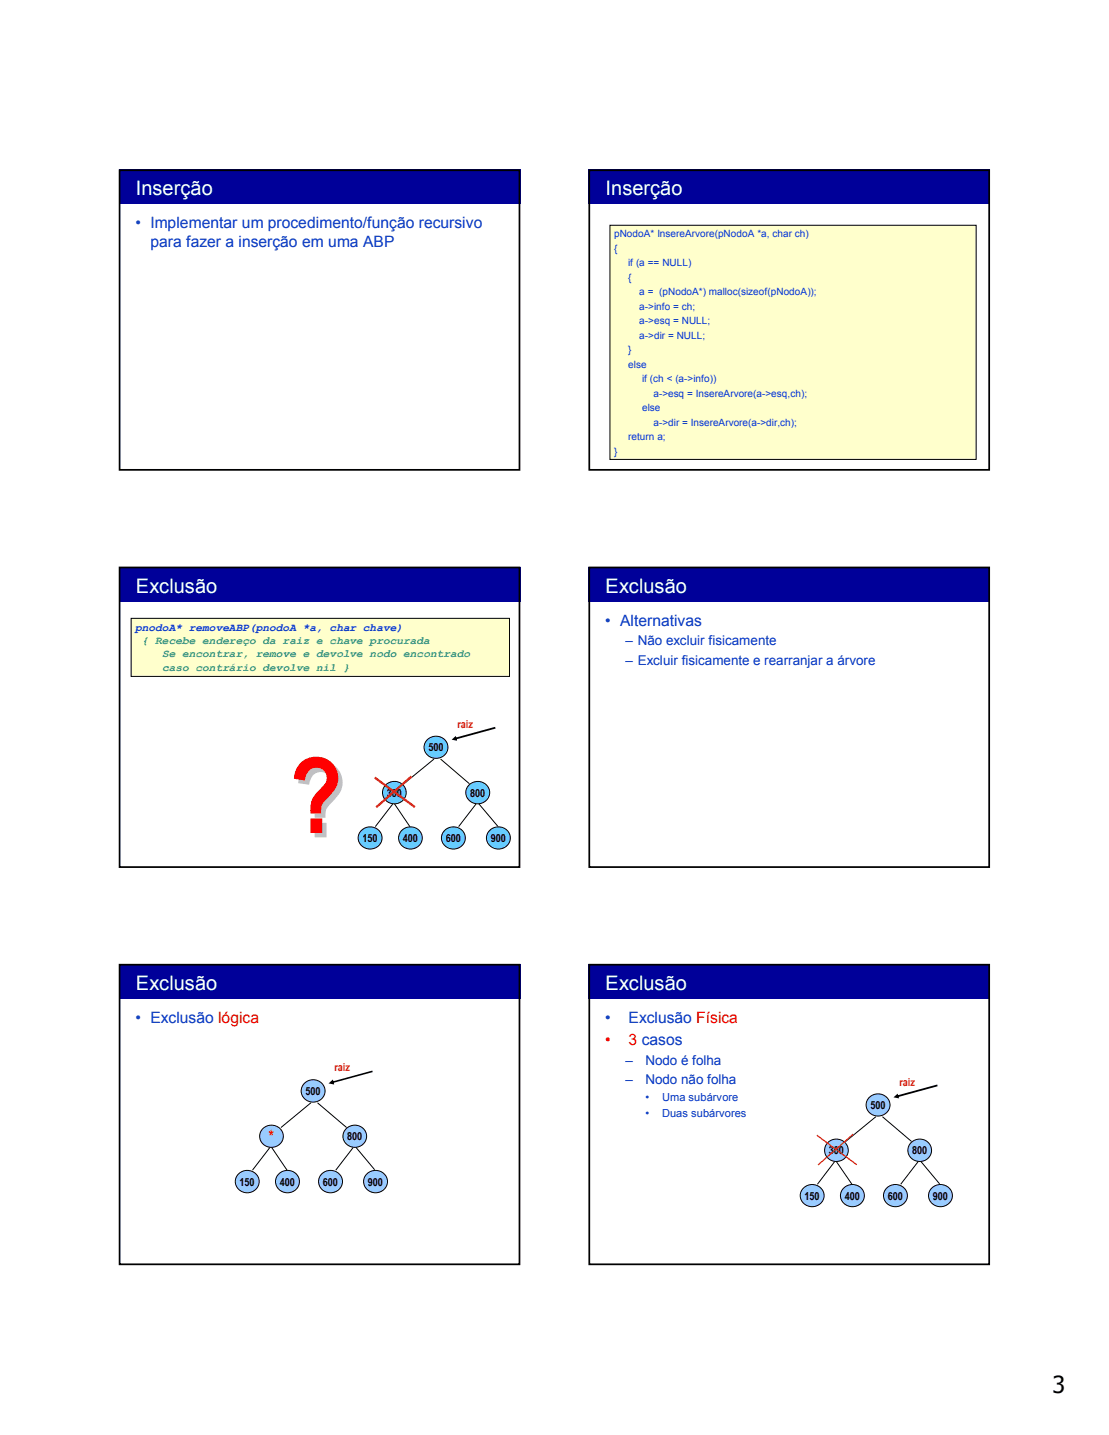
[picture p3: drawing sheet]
<svg xmlns="http://www.w3.org/2000/svg" width="216mm" height="279mm" viewBox="0 0 216 279" stroke-linecap="round" stroke-linejoin="round" font-family="sans-serif">
<path d="M23.1 33h78.2v6.8h-78.2z" fill-rule="evenodd" fill="#009"/>
<path d="M23.3 33.1h77.8v58.4h-77.8z" fill="none" stroke="#000" stroke-width=".34"/>
<path d="M114.6 33h78.2v58.7h-78.2z" fill-rule="evenodd" fill="#fff"/>
<path d="M114.6 33h78.2v6.8h-78.2z" fill-rule="evenodd" fill="#009"/>
<path d="M118.7 43.9h71.3v45.6h-71.3z" fill-rule="evenodd" fill="#ffc"/>
<path d="M118.7 43.9h71.3v45.6h-71.3z" fill="none" stroke="#000" stroke-width=".19"/>
<path d="M114.7 33.1h77.9v58.4h-77.9z" fill="none" stroke="#000" stroke-width=".34"/>
<path d="M23.1 110.3h78.2v58.7h-78.2z" fill-rule="evenodd" fill="#fff"/>
<path d="M23.1 110.3h78.2v6.8h-78.2z" fill-rule="evenodd" fill="#009"/>
<path d="M25.5 120.4h73.7v11.3h-73.7z" fill-rule="evenodd" fill="#ffc"/>
<path d="M25.5 120.4h73.7v11.3h-73.7z" fill="none" stroke="#000" stroke-width=".19"/>
<path d="M83.2 144a2.23 2.23 0 0 1 3.4 0 2.23 2.23 0 0 1-.5 3.4 2.22 2.22 0 0 1-3-.5 2.22 2.22 0 0 1 .1-2.9z" fill-rule="evenodd" fill="#6cf"/>
<path d="M83.2 144a2.23 2.23 0 0 1 3.4 0 2.23 2.23 0 0 1-.5 3.4 2.22 2.22 0 0 1-3-.5 2.22 2.22 0 0 1 .1-2.9z" fill="none" stroke="#000" stroke-width=".19"/>
<path d="M75.1 152.8a2.24 2.24 0 0 1 3.4 .1 2.24 2.24 0 0 1-.6 3.3 2.23 2.23 0 0 1-2.9-.5 2.23 2.23 0 0 1 .1-2.9z" fill-rule="evenodd" fill="#6cf"/>
<path d="M75.1 152.8a2.24 2.24 0 0 1 3.4 .1 2.24 2.24 0 0 1-.6 3.3 2.23 2.23 0 0 1-2.9-.5 2.23 2.23 0 0 1 .1-2.9z" fill="none" stroke="#000" stroke-width=".19"/>
<path d="M91.4 152.8a2.24 2.24 0 0 1 3.3 .1 2.24 2.24 0 0 1-.5 3.3 2.23 2.23 0 0 1-2.9-.5 2.23 2.23 0 0 1 .1-2.9z" fill-rule="evenodd" fill="#6cf"/>
<path d="M91.4 152.8a2.24 2.24 0 0 1 3.3 .1 2.24 2.24 0 0 1-.5 3.3 2.23 2.23 0 0 1-2.9-.5 2.23 2.23 0 0 1 .1-2.9z" fill="none" stroke="#000" stroke-width=".19"/>
<path d="M70.4 161.6a2.23 2.23 0 0 1 3.4 .1 2.23 2.23 0 0 1-.6 3.3 2.22 2.22 0 0 1-2.9-.4 2.22 2.22 0 0 1 .1-3z" fill-rule="evenodd" fill="#6cf"/>
<path d="M70.4 161.6a2.23 2.23 0 0 1 3.4 .1 2.23 2.23 0 0 1-.6 3.3 2.22 2.22 0 0 1-2.9-.4 2.22 2.22 0 0 1 .1-3z" fill="none" stroke="#000" stroke-width=".19"/>
<path d="M78.3 161.6a2.22 2.22 0 0 1 3.3 .1 2.22 2.22 0 0 1-.5 3.3 2.22 2.22 0 0 1-2.9-.4 2.22 2.22 0 0 1 .1-3z" fill-rule="evenodd" fill="#6cf"/>
<path d="M78.3 161.6a2.22 2.22 0 0 1 3.3 .1 2.22 2.22 0 0 1-.5 3.3 2.22 2.22 0 0 1-2.9-.4 2.22 2.22 0 0 1 .1-3z" fill="none" stroke="#000" stroke-width=".19"/>
<path d="M95.4 161.6a2.23 2.23 0 0 1 3.3 .1 2.23 2.23 0 0 1-.5 3.3 2.22 2.22 0 0 1-2.9-.4 2.22 2.22 0 0 1 .1-3z" fill-rule="evenodd" fill="#6cf"/>
<path d="M95.4 161.6a2.23 2.23 0 0 1 3.3 .1 2.23 2.23 0 0 1-.5 3.3 2.22 2.22 0 0 1-2.9-.4 2.22 2.22 0 0 1 .1-3z" fill="none" stroke="#000" stroke-width=".19"/>
<path d="M86.6 161.6a2.23 2.23 0 0 1 3.4 .1 2.23 2.23 0 0 1-.5 3.3 2.22 2.22 0 0 1-3-.4 2.22 2.22 0 0 1 .1-3z" fill-rule="evenodd" fill="#6cf"/>
<path d="M76.5 156.5l-3.4 4.5M76.8 156.5l3 4.5M84.5 147.8l-5.9 4.8M85.8 147.8l5.6 4.8M92.7 156.5l-3.4 4.5M93.2 156.5l3.7 4.4M86.6 161.6a2.23 2.23 0 0 1 3.4 .1 2.23 2.23 0 0 1-.5 3.3 2.22 2.22 0 0 1-3-.4 2.22 2.22 0 0 1 .1-3z" fill="none" stroke="#000" stroke-width=".19"/>
<path d="M88.6 143.6l7.8-2.1 .1 .4-7.8 2.1zM87.9 144l.8-.7 .3 .9z" fill="#000"/>
<path d="M72.9 151.4l7.9 5.7M80.1 151.2l-6.9 6" fill="none" stroke="#c30" stroke-width=".43"/>
<path d="M23.3 110.5h77.8v58.3h-77.8z" fill="none" stroke="#000" stroke-width=".34"/>
<path d="M114.6 110.3h78.2v58.7h-78.2z" fill-rule="evenodd" fill="#fff"/>
<path d="M114.6 110.3h78.2v6.8h-78.2z" fill-rule="evenodd" fill="#009"/>
<path d="M114.7 110.5h77.9v58.3h-77.9z" fill="none" stroke="#000" stroke-width=".34"/>
<path d="M23.1 187.7h78.2v58.6h-78.2z" fill-rule="evenodd" fill="#fff"/>
<path d="M23.1 187.7h78.2v6.7h-78.2z" fill-rule="evenodd" fill="#009"/>
<path d="M59.3 210.9a2.24 2.24 0 0 1 3.4 .1 2.24 2.24 0 0 1-.6 3.3 2.23 2.23 0 0 1-2.9-.5 2.23 2.23 0 0 1 .1-2.9z" fill-rule="evenodd" fill="#9cf"/>
<path d="M59.3 210.9a2.24 2.24 0 0 1 3.4 .1 2.24 2.24 0 0 1-.6 3.3 2.23 2.23 0 0 1-2.9-.5 2.23 2.23 0 0 1 .1-2.9z" fill="none" stroke="#000" stroke-width=".19"/>
<path d="M51.2 219.7a2.22 2.22 0 0 1 3.4 .1 2.22 2.22 0 0 1-.6 3.3 2.22 2.22 0 0 1-2.9-.5 2.22 2.22 0 0 1 .1-2.9z" fill-rule="evenodd" fill="#9cf"/>
<path d="M51.2 219.7a2.22 2.22 0 0 1 3.4 .1 2.22 2.22 0 0 1-.6 3.3 2.22 2.22 0 0 1-2.9-.5 2.22 2.22 0 0 1 .1-2.9z" fill="none" stroke="#000" stroke-width=".19"/>
<path d="M67.4 219.7a2.22 2.22 0 0 1 3.4 .1 2.22 2.22 0 0 1-.6 3.3 2.21 2.21 0 0 1-2.9-.5 2.21 2.21 0 0 1 .1-2.9z" fill-rule="evenodd" fill="#9cf"/>
<path d="M67.4 219.7a2.22 2.22 0 0 1 3.4 .1 2.22 2.22 0 0 1-.6 3.3 2.21 2.21 0 0 1-2.9-.5 2.21 2.21 0 0 1 .1-2.9z" fill="none" stroke="#000" stroke-width=".19"/>
<path d="M46.5 228.5a2.24 2.24 0 0 1 3.4 .1 2.24 2.24 0 0 1-.6 3.3 2.23 2.23 0 0 1-2.9-.4 2.23 2.23 0 0 1 .1-3z" fill-rule="evenodd" fill="#9cf"/>
<path d="M46.5 228.5a2.24 2.24 0 0 1 3.4 .1 2.24 2.24 0 0 1-.6 3.3 2.23 2.23 0 0 1-2.9-.4 2.23 2.23 0 0 1 .1-3z" fill="none" stroke="#000" stroke-width=".19"/>
<path d="M54.3 228.5a2.24 2.24 0 0 1 3.4 .1 2.24 2.24 0 0 1-.5 3.3 2.24 2.24 0 0 1-3-.4 2.24 2.24 0 0 1 .1-3z" fill-rule="evenodd" fill="#9cf"/>
<path d="M54.3 228.5a2.24 2.24 0 0 1 3.4 .1 2.24 2.24 0 0 1-.5 3.3 2.24 2.24 0 0 1-3-.4 2.24 2.24 0 0 1 .1-3z" fill="none" stroke="#000" stroke-width=".19"/>
<path d="M71.5 228.5a2.24 2.24 0 0 1 3.3 .1 2.24 2.24 0 0 1-.5 3.3 2.23 2.23 0 0 1-2.9-.4 2.23 2.23 0 0 1 .1-3z" fill-rule="evenodd" fill="#9cf"/>
<path d="M71.5 228.5a2.24 2.24 0 0 1 3.3 .1 2.24 2.24 0 0 1-.5 3.3 2.23 2.23 0 0 1-2.9-.4 2.23 2.23 0 0 1 .1-3z" fill="none" stroke="#000" stroke-width=".19"/>
<path d="M62.7 228.5a2.24 2.24 0 0 1 3.4 .1 2.24 2.24 0 0 1-.6 3.3 2.24 2.24 0 0 1-2.9-.4 2.24 2.24 0 0 1 .1-3z" fill-rule="evenodd" fill="#9cf"/>
<path d="M60.5 214.7l-5.8 4.8M61.8 214.7l5.7 4.8M52.5 223.4l-3.4 4.4M52.9 223.4l3 4.4M62.7 228.5a2.24 2.24 0 0 1 3.4 .1 2.24 2.24 0 0 1-.6 3.3 2.24 2.24 0 0 1-2.9-.4 2.24 2.24 0 0 1 .1-3zM68.7 223.4l-3.3 4.4M69.3 223.4l3.6 4.4" fill="none" stroke="#000" stroke-width=".19"/>
<path d="M64.7 210.6l7.8-2.2 .1 .3-7.8 2.2zM64 210.9l.8-.7 .3 1z" fill="#000"/>
<path d="M23.3 187.8h77.8v58.4h-77.8z" fill="none" stroke="#000" stroke-width=".34"/>
<path d="M114.6 187.7h78.2v58.6h-78.2z" fill-rule="evenodd" fill="#fff"/>
<path d="M114.6 187.7h78.2v6.7h-78.2z" fill-rule="evenodd" fill="#009"/>
<path d="M169.3 213.6a2.24 2.24 0 0 1 3.2-.1 2.24 2.24 0 0 1 .1 3.2 2.24 2.24 0 0 1-3.2 .1 2.24 2.24 0 0 1-.1-3.2z" fill-rule="evenodd" fill="#9cf"/>
<path d="M169.3 213.6a2.24 2.24 0 0 1 3.2-.1 2.24 2.24 0 0 1 .1 3.2 2.24 2.24 0 0 1-3.2 .1 2.24 2.24 0 0 1-.1-3.2z" fill="none" stroke="#000" stroke-width=".19"/>
<path d="M161.2 222.4a2.23 2.23 0 0 1 3.4 .1 2.23 2.23 0 0 1-.6 3.3 2.23 2.23 0 0 1-2.9-.4 2.23 2.23 0 0 1 .1-3z" fill-rule="evenodd" fill="#9cf"/>
<path d="M161.2 222.4a2.23 2.23 0 0 1 3.4 .1 2.23 2.23 0 0 1-.6 3.3 2.23 2.23 0 0 1-2.9-.4 2.23 2.23 0 0 1 .1-3z" fill="none" stroke="#000" stroke-width=".19"/>
<path d="M177.4 222.4a2.24 2.24 0 0 1 3.4 .1 2.24 2.24 0 0 1-.6 3.3 2.23 2.23 0 0 1-2.9-.4 2.23 2.23 0 0 1 .1-3z" fill-rule="evenodd" fill="#9cf"/>
<path d="M177.4 222.4a2.24 2.24 0 0 1 3.4 .1 2.24 2.24 0 0 1-.6 3.3 2.23 2.23 0 0 1-2.9-.4 2.23 2.23 0 0 1 .1-3z" fill="none" stroke="#000" stroke-width=".19"/>
<path d="M156.5 231.3a2.24 2.24 0 0 1 3.1-.1 2.24 2.24 0 0 1 .2 3.1 2.24 2.24 0 0 1-3.2 .1 2.24 2.24 0 0 1-.1-3.1z" fill-rule="evenodd" fill="#9cf"/>
<path d="M156.5 231.3a2.24 2.24 0 0 1 3.1-.1 2.24 2.24 0 0 1 .2 3.1 2.24 2.24 0 0 1-3.2 .1 2.24 2.24 0 0 1-.1-3.1z" fill="none" stroke="#000" stroke-width=".19"/>
<path d="M164.3 231.3a2.23 2.23 0 0 1 3.4 0 2.23 2.23 0 0 1-.6 3.4 2.22 2.22 0 0 1-2.9-.5 2.22 2.22 0 0 1 .1-2.9z" fill-rule="evenodd" fill="#9cf"/>
<path d="M164.3 231.3a2.23 2.23 0 0 1 3.4 0 2.23 2.23 0 0 1-.6 3.4 2.22 2.22 0 0 1-2.9-.5 2.22 2.22 0 0 1 .1-2.9z" fill="none" stroke="#000" stroke-width=".19"/>
<path d="M181.5 231.3a2.24 2.24 0 0 1 3.1-.1 2.24 2.24 0 0 1 .1 3.1 2.24 2.24 0 0 1-3.1 .1 2.24 2.24 0 0 1-.1-3.1z" fill-rule="evenodd" fill="#9cf"/>
<path d="M181.5 231.3a2.24 2.24 0 0 1 3.1-.1 2.24 2.24 0 0 1 .1 3.1 2.24 2.24 0 0 1-3.1 .1 2.24 2.24 0 0 1-.1-3.1z" fill="none" stroke="#000" stroke-width=".19"/>
<path d="M172.7 231.3a2.24 2.24 0 0 1 3.1-.2 2.24 2.24 0 0 1 .2 3.2 2.24 2.24 0 0 1-3.2 .1 2.24 2.24 0 0 1-.1-3.1z" fill-rule="evenodd" fill="#9cf"/>
<path d="M170.5 217.4l-5.9 4.9M171.8 217.4l5.7 4.9M162.5 226.2l-3.4 4.4M162.8 226.1l3.1 4.5M172.7 231.3a2.24 2.24 0 0 1 3.1-.2 2.24 2.24 0 0 1 .2 3.2 2.24 2.24 0 0 1-3.2 .1 2.24 2.24 0 0 1-.1-3.1zM178.7 226.2l-3.4 4.4M179.3 226.1l3.6 4.4" fill="none" stroke="#000" stroke-width=".19"/>
<path d="M174.7 213.3l7.8-2.1v.3l-7.7 2.1zM173.9 213.7l.9-.8 .2 1z" fill="#000"/>
<path d="M159 221l7.8 5.8M166.1 220.8l-6.8 6" fill="none" stroke="#c30" stroke-width=".24"/>
<path d="M114.7 187.8h77.9v58.4h-77.9z" fill="none" stroke="#000" stroke-width=".34"/>
<text font-size="20.5" fill="#c0c0c0" x="57.2" y="163">?</text>
<text font-size="4.6" x="204.9" y="271.2">3</text>
<g font-size="3.9" fill="#fff">
<text x="26.5" y="38.1">Inserção</text>
<text x="117.9" y="38.1">Inserção</text>
<text x="26.5" y="115.4">Exclusão</text>
<text x="117.9" y="115.4">Exclusão</text>
<text x="26.5" y="192.7">Exclusão</text>
<text x="117.9" y="192.7">Exclusão</text>
</g>
<text font-size="3.5" fill="#f00" x="52.3" y="222.5">*</text>
<g font-size="3" fill="#03c">
<text x="26.4" y="44.5">• Implementar um procedimento/função recursivo</text>
<text x="29.3" y="48.1">para fazer a inserção em uma ABP</text>
<text x="117.8" y="121.8">• Alternativas</text>
<text x="26.4" y="199.1">• Exclusão lógica</text>
<text x="117.8" y="199.1">•</text>
<text x="122.4" y="199.1">Exclusão Física</text>
</g>
<g font-size="3" fill="#f00">
<text x="117.8" y="203.5">•</text>
<text x="122.4" y="203.5">3 casos</text>
</g>
<g font-size="2.6" fill="#03c">
<text x="121.8" y="125.6">– Não excluir fisicamente</text>
<text x="121.8" y="129.4">– Excluir fisicamente e rearranjar a árvore</text>
<text x="121.8" y="207.4">–</text>
<text x="125.6" y="207.4">Nodo é folha</text>
<text x="121.8" y="211.1">–</text>
<text x="125.6" y="211.1">Nodo não folha</text>
</g>
<g font-size="2.2" fill="#03c">
<text x="26.3" y="122.8">pnodoA* removeABP(pnodoA *a, char chave)</text>
<text x="125.6" y="214.3">•</text>
<text x="128.9" y="214.3">Uma subárvore</text>
<text x="125.6" y="217.5">•</text>
<text x="128.9" y="217.5">Duas subárvores</text>
</g>
<g font-size="2.2" fill="#339965">
<text x="27.6" y="125.4">{ Recebe endereço da raiz e chave procurada</text>
<text x="31.5" y="128">Se encontrar, remove e devolve nodo encontrado</text>
<text x="31.5" y="130.6">caso contrário devolve nil }</text>
</g>
<g font-size="2.2" fill="#c30">
<text x="89.1" y="141.7">raiz</text>
<text x="65.1" y="208.6">raiz</text>
<text x="175.1" y="211.4">raiz</text>
</g>
<g font-size="2.2">
<text x="83.4" y="146.3">500</text>
<text x="75.3" y="155.1">300</text>
<text x="91.5" y="155.1">800</text>
<text x="70.6" y="164">150</text>
<text x="78.4" y="164">400</text>
<text x="86.8" y="164">600</text>
<text x="95.5" y="164">900</text>
<text x="59.5" y="213.2">500</text>
<text x="169.5" y="215.9">500</text>
<text x="67.6" y="222">800</text>
<text x="161.3" y="224.7">300</text>
<text x="177.6" y="224.7">800</text>
<text x="46.7" y="230.8">150</text>
<text x="54.5" y="230.8">400</text>
<text x="62.9" y="230.8">600</text>
<text x="71.6" y="230.8">900</text>
<text x="156.6" y="233.6">150</text>
<text x="164.5" y="233.6">400</text>
<text x="172.8" y="233.6">600</text>
<text x="181.6" y="233.6">900</text>
</g>
<g font-size="1.9" fill="#03c">
<text x="119.5" y="46.2">pNodoA* InsereArvore(pNodoA *a, char ch)</text>
<text x="119.5" y="49">{</text>
<text x="122.3" y="51.8">if (a == NULL)</text>
<text x="122.3" y="54.7">{</text>
<text x="124.5" y="57.5">a = (pNodoA*) malloc(sizeof(pNodoA));</text>
<text x="124.5" y="60.3">a-&gt;info = ch;</text>
<text x="124.5" y="63.1">a-&gt;esq = NULL;</text>
<text x="124.5" y="66">a-&gt;dir = NULL;</text>
<text x="122.3" y="68.8">}</text>
<text x="122.3" y="71.6">else</text>
<text x="125" y="74.4">if (ch &lt; (a-&gt;info))</text>
<text x="127.2" y="77.3">a-&gt;esq = InsereArvore(a-&gt;esq,ch);</text>
<text x="125" y="80.1">else</text>
<text x="127.2" y="82.9">a-&gt;dir = InsereArvore(a-&gt;dir,ch);</text>
<text x="119.5" y="88.6">}</text>
<text x="122.3" y="85.7">return a;</text>
</g>
</svg>
